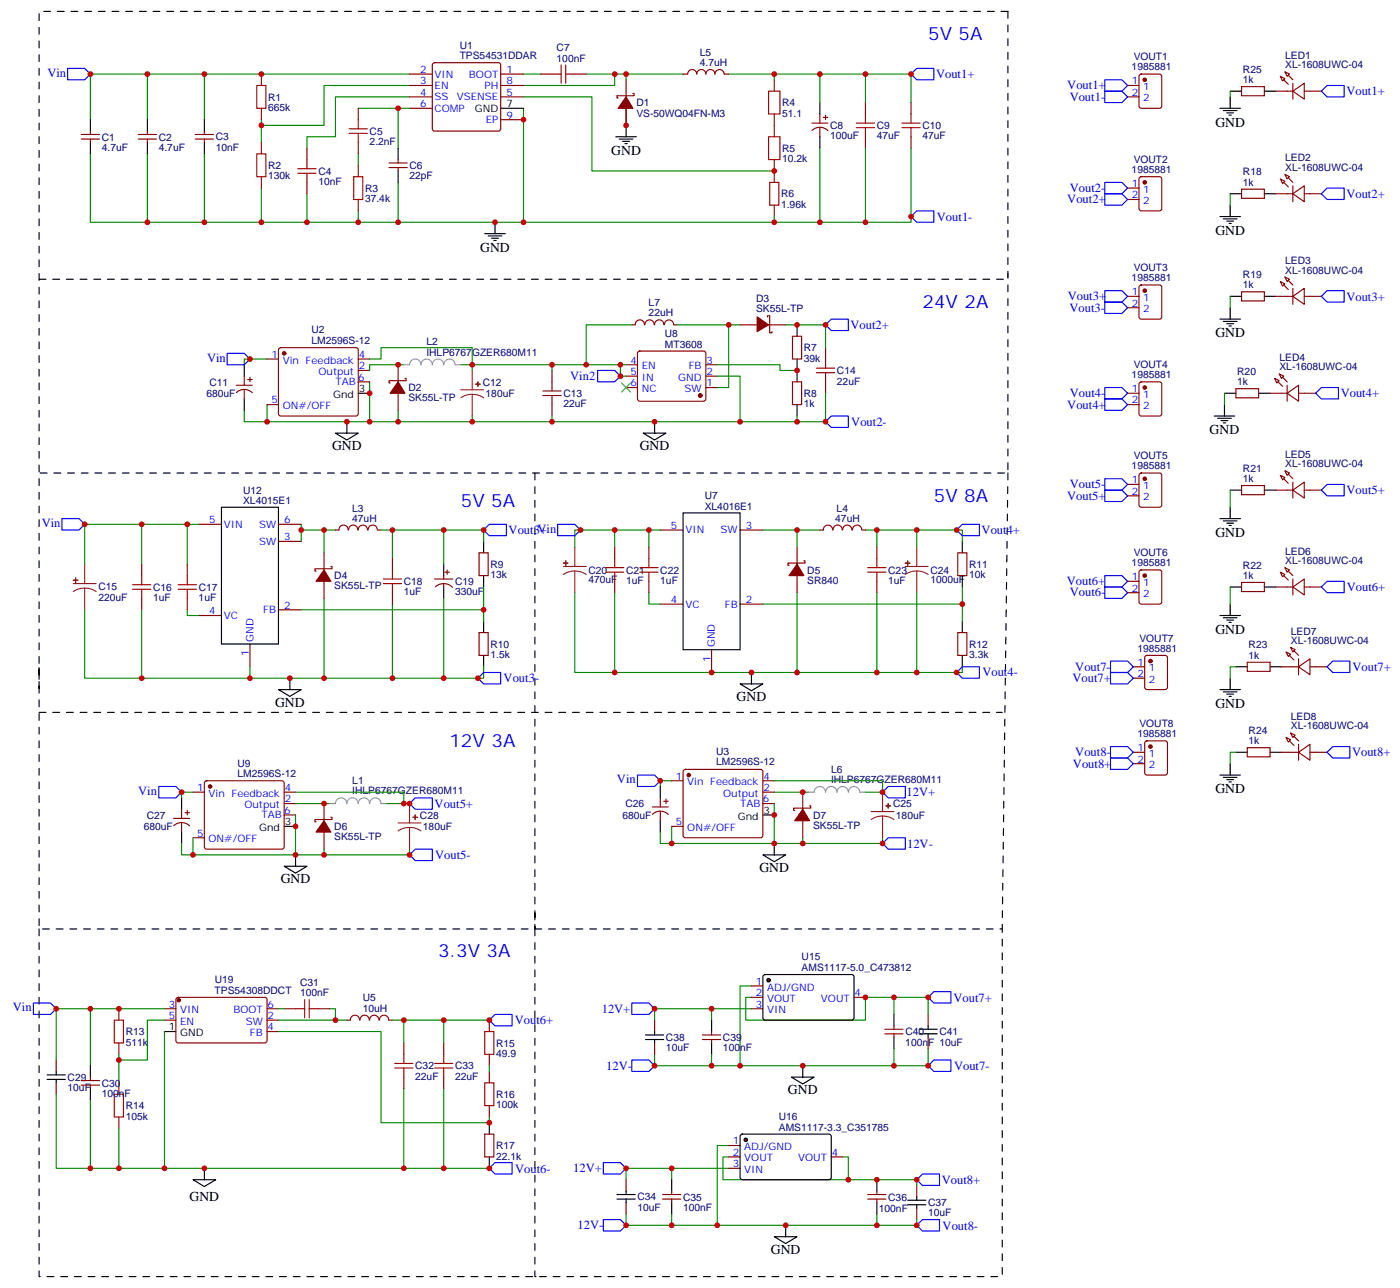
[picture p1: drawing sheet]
<svg xmlns="http://www.w3.org/2000/svg" width="433mm" height="399mm" viewBox="0 0 433 399" stroke-linecap="round" stroke-linejoin="round" font-family="sans-serif">
<g fill="none" stroke="#008700" stroke-width=".35">
<path d="M45.6 22.9h-17.6v14.1M63.3 22.9v14.1M80.9 37v7.1M123.2 33.5v12.4M126.8 22.9h-81.2v14.1M126.8 26.5h-26.5v12.3h-19.4M126.8 30h-23v12.3h-8.8v3.6M162 22.9h5.3M162 33.5v35.3M181.4 22.9h12.4v1.8M190.3 22.9v3.6h-28.3M193.8 22.9h17.6"/>
<path d="M267.9 31.8v-8.9h14.1v8.9M45.6 47.6v21.2M95 60v8.8M110.9 47.6v3.6M123.2 56.4v12.4M253.8 45.9v22.9h-225.8v-21.2M267.9 45.9v22.9h-14.1M282 45.9v22.9h-14.1M110.9 65.3v3.5M82.7 111.1h-7.1v1.8M114.4 118.2v12.3h8.8v-3.5M125 112.9h-10.6v1.8"/>
<path d="M142.6 112.9h3.6v1.8M146.2 112.9h24.7M181.4 112.9h-10.5v1.8M192 112.9v3.5h1.8M195.5 100.5h-14.1v12.4h12.4M209.7 100.5h19.4M222 116.4h7.1v14.1M222 112.9h19.4v1.8h5.3M225.5 100.5v19.4h-3.5M243.2 100.5h12.3v7.1M75.6 127v3.5h38.8M82.7 125.2v5.3"/>
<path d="M146.2 128.8v1.7h-23M146.2 130.5h24.7M255.5 121.7v8.8h-84.6v-1.7M43.9 162.3v12.3M58 162.3v12.3M61.5 162.3h-35.3v12.3M93.2 162.3v5.3M93.2 164h10.6M100.3 164v7.1M117.9 164h3.6v8.9M121.5 164h15.8v10.6M137.3 164h12.4v3.6"/>
<path d="M190.3 164v5.3M200.8 164v5.3M204.4 164h-26.5v5.3M236.1 164h17.7M246.7 164v5.3M267.9 164h3.5v5.3M271.4 164h12.3v5.3M283.7 164h14.2v3.6M26.2 188.7v21.2h51.2v-3.5M43.9 188.7v21.2M58 188.7v1.8h3.5M93.2 188.7h56.5"/>
<path d="M100.3 185.2v24.7h-22.9M121.5 187v22.9h-21.2M137.3 185.2v24.7h-15.8M149.7 181.7v10.6M177.9 183.4v24.7h120v-1.7M190.3 183.4v24.7M200.8 183.4v3.6h3.6M236.1 187h61.8M246.7 183.4v24.7M271.4 183.4v24.7M283.7 183.4v24.7M297.9 181.7v10.6"/>
<path d="M149.7 206.4v3.5h-12.4M59.7 245.2h-3.5v1.7M59.7 259.3v5.3M91.5 248.7h10.6M91.5 252.2v12.4h8.8v-1.8M56.2 261.1v3.5h35.3M126.8 262.8v1.8h-26.5M232.6 312.2h-30v3.5M232.6 308.7h-1.8v7h37.1v-7h19.4v5.3M232.6 305.2h-3.5v24.6M287.3 324.6v5.2h-84.7v-3.5M225.5 354.5h-3.5v24.7"/>
<path d="M225.5 358.1h-1.7v7h38.8v-7h-1.8M207.9 361.6h-14.1v3.5M207.9 375.7v3.5M225.5 361.6h-17.6v3.5M271.4 375.7v3.5"/>
</g>
<g fill="none" stroke="#870000" stroke-width=".35">
<path d="M134 19.6l.5-.2h19.8l.5 .2 .2 .5v19.8l-.3 .5-.4 .2h-19.8l-.5-.3-.2-.4v-19.8zM126.8 22.9h7M126.8 26.5h7M126.8 30h7M126.8 33.5h7M155 22.9h7M155 26.5h7M155 30h7M155 37h7M193.8 24.7v5.3M193.8 33.5v5.3M195.9 28.9h.4v.7h-5.3v.7h.3"/>
<path d="M239.6 38.8v3.5M251.3 38.1h4.9M253.8 35.3v2.8M253.8 39.5v2.8M254.8 36.3h1.4M255.5 35.6v1.4M267.9 31.8v3.5M282 31.8v3.5M239.6 49.4v3.5M251.3 40.4a3.5 3.5 0 0 1 4.9 0M267.9 42.3v3.6M282 42.3v3.6"/>
<path d="M73.1 119.2h5M75.6 116.4v2.8M76.7 117.5h1.4M77.4 116.8v1.4M82.7 111.1h3.5M86.4 107.8l.5-.2h23.3l.5 .2 .2 .5v19.8l-.3 .5-.4 .2h-23.3l-.5-.3-.2-.4v-19.8zM110.9 118.2h3.5M110.9 111.1h3.5M110.9 114.7h3.5M170.9 114.7v6.3M193.8 119.9h3.5M193.8 116.4h3.5"/>
<path d="M193.8 112.9h3.5M197.5 108.9l.5-.2h19.8l.5 .2 .2 .5-.1 14.3-.6 .5-20.1-.1-.4-.6v-14.1zM199.5 100.5a1.41 1.41 0 0 0-1.4-1.5 1.41 1.41 0 0 0-1.5 1.5h-1.1M199.6 100.5a1.41 1.41 0 0 1 1.4-1.5 1.41 1.41 0 0 1 1.4 1.5M202.6 100.5a1.41 1.41 0 0 1 1.4-1.5 1.41 1.41 0 0 1 1.4 1.5M205.7 100.5a1.41 1.41 0 0 1 1.4-1.5 1.41 1.41 0 0 1 1.4 1.5M208.6 100.5h1.1M218.5 119.9h3.5M218.5 116.4h3.5M218.5 112.9h3.5M245.3 104.1h2.8v7h-2.8zM252.7 115.4h5.6"/>
<path d="M252.7 113.9h5.6M255.5 107.6v6.3M255.5 115.4v6.3M73.2 121.5a3.5 3.5 0 0 1 4.9 0M75.6 120.6v2.9M82.7 125.2h3.5M168 122.4h5.7M168 121h5.7M170.9 122.4v6.4M61.5 162.3h7M86.2 167.6h7M86.2 162.3h7"/>
<path d="M134.5 179.2h5.7M137.3 178.2v1M137.7 177.1h1.4M138.4 176.4v1.4M148.3 171.1h2.8v7.1h-2.8zM204.4 164h7M229.1 164h7M296.4 171.1h2.9v7.1h-2.9zM61.5 190.5h7M77.4 199.3v7.1M86.2 188.7h7M134.8 181.6a3.8 3.8 0 0 1 5.2 .2"/>
<path d="M137.3 180.6v1.1M148.3 195.8h2.8v7h-2.8zM204.4 187h7M229.1 187h7M296.4 195.8h2.9v7h-2.9zM220.2 201.1v7M53.7 253.3h5M53.8 255.6a3.5 3.5 0 0 1 4.9 0M56.2 250.5v2.8M56.2 254.7v2.8M57.3 251.5h1.4M58 250.8v1.4"/>
<path d="M59.7 259.3h3.6M59.7 245.2h3.6M63.5 241.9l.5-.2h23.2l.5 .2 .2 .5v19.7l-.2 .5-.5 .2h-23.2l-.5-.2-.2-.5v-19.7zM87.9 252.2h3.6M87.9 245.2h3.6M87.9 248.7h3.6M202.6 315.7v3.6M287.3 314v3.5M202.6 322.8v3.5M287.3 321v3.6M193.8 365.1v3.6M193.8 372.2v3.5"/>
<path d="M283.7 366.9v3.5M283.7 373.9v3.6"/>
</g>
<g fill="#870000" stroke="#870000" stroke-width=".35">
<path d="M193.8 30l2.1 3.5h-4.6z"/>
<circle cx="65" cy="243.4" r=".53"/>
<circle cx="87.9" cy="109.4" r=".53"/>
<circle cx="216.7" cy="122.4" r=".53"/>
</g>
<g fill="none" stroke="#000" stroke-width=".35">
<path d="M155 33.5h7M193.8 38.8v3.5M253.8 31.8v3.5M190.6 42.3h6.4M191.7 43h4.2M192.7 43.7h2.1M193.4 44.4h.7M253.8 42.3v3.6M150 72.3h6.4M151.1 73h4.2M152.2 73.7h2.1M152.9 74.4h.7"/>
<path d="M153.2 68.8v3.5M75.6 112.9v3.5M246.7 100.5v3.6M246.7 111.1v3.6M75.6 123.5v3.5M103.8 134.1h7.1l-3.5 2.1zM107.4 130.5v3.6M110.9 121.7h3.5M199.1 134.1h7l-3.5 2.1zM202.6 130.5v3.6M68.5 157h17.7v42.3h-17.7zM211.4 158.8h17.7v42.3h-17.7z"/>
<path d="M137.3 174.6v3.6M149.7 167.6v3.5M149.7 178.2v3.5M297.9 167.6v3.5M297.9 178.2v3.5M137.3 181.7v3.5M149.7 192.3v3.5M297.9 192.3v3.5M86.2 213.4h7l-3.5 2.1zM89.7 209.9v3.5M149.7 202.8v3.6M229.1 211.7h7l-3.5 2.1z"/>
<path d="M232.6 208.1v3.6M297.9 202.8v3.6M56.2 246.9v3.6M56.2 257.5v3.6M87.9 255.8h3.6M87.9 268.1h7.1l-3.5 2.1zM91.5 264.6v3.5M202.6 319.3v1M236.3 301.8l.5-.2 27.1 .1 .4 .6v13l-.7 .4h-27.1l-.4-.7v-12.7zM284.4 320h5.7M284.4 318.6h5.7M287.3 317.5v1.1"/>
<path d="M287.3 320v1M199.8 321.7h5.6M199.8 320.3h5.6M202.6 321.7v1.1M244.9 333.4h7.1l-3.5 2.1zM248.5 329.8v3.6M191 371.1h5.6M191 369.7h5.6M193.8 368.7v1M193.8 371.1v1.1M243.2 379.2v3.6M280.9 372.9h5.7"/>
<path d="M280.9 371.5h5.7M283.7 370.4v1.1M283.7 372.9v1M239.6 382.8h7.1l-3.5 2.1z"/>
</g>
<path d="M265 39.5h5.7M265 38.1h5.7M267.9 35.3v2.8M267.9 39.5v2.8M279.2 39.5h5.6M279.2 38.1h5.6M282 35.3v2.8M282 39.5v2.8M237.9 42.3h3.5v7.1h-3.5z" fill="none" stroke="#a10000" stroke-width=".35"/>
<path d="M312 3.5v142.9h-299.9M312 3.5h-299.9v204.6v-1.7M12.1 86.4h299.9v-1.7M165.6 146.4v141.1v-5.3M312 146.4l-1.8 141.1h-298.1v-81.1v7M12.1 220.5h298.1" fill="none" stroke="#000" stroke-width=".35" stroke-dasharray="2.1 2.1"/>
<g fill="#8c2424" stroke="#8c2424" stroke-width=".35">
<path d="M128.5 252.2v1.4z"/>
<path d="M127.8 252.9l1.4 .1z"/>
<path d="M147.9 118.2v1.4z"/>
<path d="M147.2 118.9h1.4z"/>
<path d="M22.7 179.6h1.4z"/>
<path d="M23.4 178.9v1.4z"/>
<path d="M174.4 174.3h1.4z"/>
<path d="M175.1 173.6v1.4z"/>
<path d="M280.2 174.3h1.4z"/>
<path d="M280.9 173.6l.1 1.4z"/>
</g>
<g fill="none" stroke="#8c2424" stroke-width=".35">
<path d="M146.2 114.7v5.9M142.6 120.6h7.1M146.2 122.1l1.8 .2 1.7 .8M146.2 122.1l-1.9 .2-1.7 .8M146.2 122.1v6.7M26.2 174.6v6M174.4 175.3h7M177.9 176.7l1.9 .3 1.6 .8M177.9 176.7l-1.8 .3-1.7 .8M177.9 169.3v6M177.9 176.7v6.7M280.2 175.3h7.1"/>
<path d="M283.7 176.7l1.9 .3 1.7 .8M283.7 176.7l-1.8 .3-1.7 .8M283.7 169.3v6M283.7 176.7v6.7M22.7 180.6h7M26.2 182l1.9 .3 1.6 .8M26.2 182l-1.8 .3-1.7 .8M26.2 182v6.7M123.2 254.7h7.1M126.8 256.1l1.8 .3 1.7 .8M126.8 256.1l-1.9 .3-1.7 .8M126.8 248.7v6"/>
<path d="M126.8 256.1v6.7"/>
</g>
<circle cx="237.9" cy="303.4" r=".53" fill="#870000" stroke="#000" stroke-width=".35"/>
<path d="M232.6 305.2h3.5M232.6 308.7h3.5M232.6 312.2h3.5M264.3 308.7h3.6M225.5 358.1h3.6M225.5 354.5h3.6M257.3 358.1h3.5M225.5 361.6h3.6" fill="none" stroke="#870000" stroke-width=".35"/>
<circle cx="230.8" cy="352.8" r=".53" fill="#870000" stroke="#000" stroke-width=".35"/>
<g fill="none" stroke="#000" stroke-width=".35">
<path d="M28 37v3.6M45.6 37v3.6M63.3 37v3.6M377.6 33.5h6.3M378.6 34.2h4.3M379.7 34.9h2.1M380.4 35.6h.7M380.8 28.2h3.5M380.8 30v3.5M391.3 28.2h3.6M28 44.1v3.5M45.6 44.1v3.5"/>
<path d="M63.3 44.1v3.5M123.2 45.9v3.5M123.2 52.9v3.5M380.8 60h3.5M391.3 60h3.6M377.6 67h6.3M378.6 67.7h4.3M379.7 68.4h2.1M380.4 69.1h.7M380.8 63.5v3.5M377.6 98.8h6.3M378.6 99.5h4.3"/>
<path d="M380.8 91.7h3.5M380.8 95.2v3.6M391.3 91.7h3.6M246.7 114.7v3.5M379.7 100.2h2.1M380.4 100.9h.7M246.7 125.2v3.6M375.8 128.8h6.4M376.9 129.5h4.2M377.9 130.2h2.1M378.6 130.9h.7M379 121.7h3.5"/>
<path d="M379 125.2v3.6M389.6 121.7h3.5M380.8 151.7h3.5M380.8 157v3.5M391.3 151.7h3.6M377.6 160.5h6.3M378.6 161.2h4.3M379.7 161.9h2.1M380.4 162.6h.7M377.6 190.5h6.3M378.6 191.2h4.3M379.7 191.9h2.1"/>
<path d="M380.4 192.6h.7M380.8 181.7h3.5M380.8 187v3.5M391.3 181.7h3.6M377.6 213.4h6.3M378.6 214.1h4.3M379.7 214.8h2.1M380.4 215.5h.7M380.8 209.9v3.5M382.5 206.4h3.5M393.1 206.4h3.5M377.6 239.9h6.3"/>
<path d="M380.8 236.4v3.5M382.5 232.8h3.5M393.1 232.8h3.5M204.4 243.4v3.5M204.4 254v3.5M236.1 252.2h3.5M378.6 240.6h4.3M379.7 241.3h2.1M380.4 242h.7M236.1 264.6h7.1l-3.6 2.1zM239.6 261.1v3.5M50.9 319.3h3.5"/>
<path d="M220.2 315.7v3.6M276.7 314v3.5M14.6 334.1h5.6M14.6 332.7h5.6M17.4 331.6v1.1M17.4 334.1v1M28 329.8v3.6M28 336.9v3.5M220.2 322.8v3.5M276.7 321v3.6M151.4 347.5v3.5M151.4 358.1v3.5"/>
<path d="M229.3 351.2l.5-.2 27 .1 .5 .6-.1 13-.6 .4h-27.1l-.4-.7v-12.7zM59.7 365.1h7.1l-3.5 2.1zM63.3 361.6v3.5M207.9 365.1v3.6M207.9 372.2v3.5M271.4 365.1v3.6M271.4 372.2v3.5"/>
</g>
<g fill="none" stroke="#008700" stroke-width=".35">
<path d="M110.9 33.5h15.9M162 30h21.2v22.9h56.4M225.5 22.9h14.1v1.8M239.6 22.9h14.2v8.9M253.8 22.9h14.1M380.8 28.2v1.8M63.3 47.6v21.2M80.9 58.2v10.6M380.8 60v3.5M239.6 67v1.8M380.8 91.7v3.5M114.4 111.1h3.5v-3.5h28.3v5.3"/>
<path d="M246.7 128.8v1.7M379 121.7v3.5M380.8 151.7v5.3M380.8 181.7v5.3M382.5 206.4h-1.7v3.5M382.5 232.8h-1.7v3.6M91.5 245.2h33.5v3.5M119.7 248.7h7.1M204.4 257.5v3.6h35.2M207.9 241.7h-3.5v1.7M207.9 255.8v5.3M239.6 248.7v12.4h8.9v-1.8"/>
<path d="M239.6 245.2h10.6M239.6 241.7h33.6v3.5h-5.3M273.2 259.3v1.8h-24.7M28 312.2v17.6M50.9 312.2h-33.5v15.9M50.9 315.7h-5.3v12.4h-8.8v-1.8M50.9 319.3v42.3h-14.1M86.2 319.3h31.7v28.2h33.5v-1.8M86.2 315.7h21.2M86.2 312.2h1.7M102.1 312.2h1.7v3.5M121.5 315.7h3.5v7.1"/>
<path d="M125 315.7h12.3v7.1M137.3 315.7h14.1M220.2 312.2v3.5M276.7 308.7v5.3M17.4 338.7v22.9h10.6v-21.2M36.8 328.1v7M125 336.9v24.7M137.3 336.9v24.7M151.4 329.8v1.8M220.2 326.3v3.5M276.7 324.6v5.2M36.8 349.2v12.4h-8.8"/>
<path d="M50.9 361.6h100.5M193.8 375.7v3.5h89.9v-1.7M262.6 365.1h21.1v1.8"/>
</g>
<g fill="none" stroke="#870000" stroke-width=".35">
<path d="M80.9 22.9v3.6M80.9 33.5v3.5M110.9 33.5v3.5M167.3 22.9h3.6M177.9 22.9h3.5M211.4 22.9h1.4a1.41 1.41 0 0 1 1.4-1.4 1.41 1.41 0 0 1 1.5 1.4 1.41 1.41 0 0 1 1.4-1.4 1.41 1.41 0 0 1 1.4 1.4 1.41 1.41 0 0 1 1.4-1.4 1.41 1.41 0 0 1 1.4 1.4 1.41 1.41 0 0 1 1.4-1.4 1.41 1.41 0 0 1 1.4 1.4h1.4M239.6 24.7v3.5M239.6 35.3v3.5M349 26.5h3.5M349 30h3.5M352.8 23.1l.4-.2h5.7l.6 .5 .1 9.4-.5 .7h-5.9l-.6-.4-.1-9.5zM384.3 26.8h7v2.8h-7z"/>
<path d="M394.9 28.2h5.3M396.3 23.6l1.4 .7-.7 .7zM397.7 22.2l1.4 .7-.7 .7zM400.2 28.2l3.5-2.4v4.9zM400.2 25.8v4.9M403.7 28.2h5.3M25.2 43h5.6M25.2 41.6h5.6M28 40.6v1M28 43v1.1M42.8 43h5.6M42.8 41.6h5.6"/>
<path d="M45.6 40.6v1M45.6 43v1.1M60.4 43h5.7M60.4 41.6h5.7M63.3 40.6v1M63.3 43v1.1M80.9 44.1v3.5M80.9 54.7v3.5M95 45.9v3.5M95 56.4v3.6M110.9 44.1v3.5M110.9 51.2v3.5"/>
<path d="M120.4 51.9h5.6M120.4 50.4h5.6M123.2 49.4v1M123.2 51.9v1M239.6 52.9v3.5M349 58.2h3.5M352.8 54.9l.4-.2h5.7l.6 .4 .1 9.5-.5 .6-5.9 .1-.6-.5-.1-9.4zM384.3 58.6h7v2.8h-7zM394.9 60h5.3M396.3 55.4l1.4 .7-.7 .7zM397.7 54l1.4 .7-.7 .7zM400.2 60l3.5-2.5v4.9z"/>
<path d="M400.2 57.5v4.9M403.7 60h5.3M110.9 61.7v3.6M239.6 63.5v3.5M349 61.7h3.5M237.5 98.1v-.4h.7v5.3h.7v-.3M349 91.7h3.5M349 95.2h3.5M352.8 88.4l.4-.2h5.7l.6 .4 .1 9.5-.5 .6-5.9 .1-.6-.5-.1-9.4zM384.3 90.3h7v2.8h-7zM394.9 91.7h5.3M396.3 87.1l1.4 .7-.7 .7z"/>
<path d="M397.7 85.7l1.4 .7-.7 .7zM400.2 91.7l3.5-2.4v4.9zM400.2 89.3v4.9M403.7 91.7h5.3M123.2 112.9v5.3M125.3 117.1h.4v.7h-5.3v.7h.4M229.1 100.5h5.3M237.9 100.5h5.3M245.3 118.2h2.8v7h-2.8zM352.8 118.4l.4-.2h5.7l.6 .4 .1 9.5-.5 .6-5.9 .1-.6-.5-.1-9.4zM394.5 117.1l1.4 .7-.7 .7zM395.9 115.7l1.4 .7-.7 .7z"/>
<path d="M398.4 119.2v5M123.2 121.7v5.3M349 121.7h3.5M349 125.2h3.5M382.5 120.3h7.1v2.8h-7.1zM393.1 121.7h5.3M398.4 121.7l3.5-2.5v5zM401.9 121.7h5.3M349 149.9h3.5M349 153.5h3.5M352.8 146.6l.4-.2h5.7l.6 .4 .1 9.5-.5 .6-5.9 .1-.6-.5-.1-9.4zM384.3 150.3h7v2.8h-7z"/>
<path d="M394.9 151.7h5.3M396.3 147.1l1.4 .7-.7 .7zM397.7 145.7l1.4 .7-.7 .7zM400.2 151.7l3.5-2.5v5zM400.2 149.2v5M403.7 151.7h5.3M43.9 174.6v3.6M58 174.6v3.6M100.3 171.1v5.3M100.3 179.9v5.3M102.4 175.3h.4v.7h-5.3v.7h.3M103.8 164h1.1"/>
<path d="M104.9 164a1.41 1.41 0 0 1 1.4-1.5 1.41 1.41 0 0 1 1.4 1.5M107.9 164a1.41 1.41 0 0 1 1.4-1.5 1.41 1.41 0 0 1 1.4 1.5M110.9 164a1.41 1.41 0 0 1 1.4-1.5 1.41 1.41 0 0 1 1.4 1.5M113.9 164a1.41 1.41 0 0 1 1.5-1.5 1.41 1.41 0 0 1 1.4 1.5M116.9 164h1M121.5 172.9v3.5M190.3 169.3v3.6M190.3 179.9v3.5M200.8 169.3v3.6M200.8 179.9v3.5M246.7 169.3v5.3M246.7 178.2v5.2"/>
<path d="M248.8 173.6h.4v.7h-5.3v.7h.3M253.8 164h1M254.9 164a1.41 1.41 0 0 1 1.4-1.5 1.41 1.41 0 0 1 1.4 1.5M257.8 164a1.41 1.41 0 0 1 1.5-1.5 1.41 1.41 0 0 1 1.4 1.5M260.8 164a1.41 1.41 0 0 1 1.4-1.5 1.41 1.41 0 0 1 1.4 1.5M263.9 164a1.41 1.41 0 0 1 1.4-1.5 1.41 1.41 0 0 1 1.4 1.5M266.8 164h1.1M271.4 169.3v3.6M271.4 179.9v3.5M349 179.9h3.5M352.8 176.6l.4-.2h5.7l.6 .4 .1 9.5-.5 .6-5.9 .1-.6-.5-.1-9.4zM396.3 177.1l1.4 .7-.7 .7z"/>
<path d="M397.7 175.7l1.4 .7-.7 .7zM400.2 179.2v4.9M43.9 185.2v3.5M58 185.2v3.5M121.5 183.4v3.6M349 183.4h3.5M384.3 180.3h7v2.8h-7zM394.9 181.7h5.3M400.2 181.7l3.5-2.5v4.9zM403.7 181.7h5.3M350.8 206.4h3.5M350.8 209.9h3.5"/>
<path d="M354.5 203.1l.5-.3h5.6l.7 .5 .1 9.4-.5 .7h-5.9l-.6-.4-.1-9.4zM386 205h7.1v2.8h-7.1zM396.6 206.4h5.3M398 201.8l1.5 .7-.8 .7zM399.5 200.4l1.4 .7-.7 .7zM401.9 206.4l3.5-2.5v4.9zM401.9 203.9v4.9M405.4 206.4h5.3M211.7 238.3l.4-.2h23.3l.5 .2 .2 .5v19.8l-.2 .5-.5 .2h-23.3l-.5-.2-.2-.5v-19.8zM350.8 232.8h3.5M350.8 236.4h3.5M354.5 229.5l.5-.2h5.6l.7 .4 .1 9.5-.5 .6-5.9 .1-.6-.5-.1-9.4z"/>
<path d="M386 231.4h7.1v2.8h-7.1zM396.6 232.8h5.3M398 228.2l1.5 .8-.8 .7zM399.5 226.8l1.4 .7-.7 .7zM401.9 232.8l3.5-2.4v4.9zM401.9 230.4v4.9M405.4 232.8h5.3M100.3 248.7v5.3M100.3 257.5v5.3M102.4 252.9h.4v.7h-5.3v.8h.3M201.9 249.8h4.9M201.9 252a3.5 3.5 0 0 1 4.9 .1"/>
<path d="M204.4 246.9v2.9M204.4 251.2v2.8M205.4 248h1.4M206.1 247.3v1.4M207.9 255.8h3.5M207.9 241.7h3.5M236.1 248.7h3.5M236.1 241.7h3.5M236.1 245.2h3.5M248.5 245.2v5.3M248.5 254v5.3M250.6 249.4h.3v.7h-5.3v.7h.4"/>
<path d="M36.8 312.2v3.5M50.9 312.2h3.5M50.9 315.7h3.5M54.7 308.9l.4-.2h27.1l.5 .7-.1 13-.6 .4-27.1-.1-.5-.6v-12.7zM82.7 312.2h3.5M82.7 315.7h3.5M82.7 319.3h3.5M87.9 312.2h3.6M98.5 312.2h3.6M107.4 315.7h1M108.4 315.7a1.41 1.41 0 0 1 1.5-1.5 1.41 1.41 0 0 1 1.4 1.5M111.4 315.7a1.41 1.41 0 0 1 1.4-1.5 1.41 1.41 0 0 1 1.5 1.5"/>
<path d="M114.4 315.7a1.41 1.41 0 0 1 1.4-1.5 1.41 1.41 0 0 1 1.4 1.5M117.5 315.7a1.41 1.41 0 0 1 1.4-1.5 1.41 1.41 0 0 1 1.4 1.5M120.4 315.7h1.1M151.4 315.7v3.6M220.2 319.3v1M273.9 320h5.6M273.9 318.6h5.6M276.7 317.5v1.1M276.7 320v1M17.4 328.1v3.5M17.4 335.1v3.6M25.2 335.8h5.6"/>
<path d="M25.2 334.4h5.6M28 333.4v1M28 335.8v1.1M36.8 322.8v3.5M36.8 335.1v3.6M125 322.8v3.5M125 333.4v3.5M137.3 322.8v3.5M137.3 333.4v3.5M151.4 326.3v3.5M151.4 331.6v3.5M217.4 321.7h5.7"/>
<path d="M217.4 320.3h5.7M220.2 321.7v1.1M36.8 345.7v3.5M150 351h2.9v7.1h-2.9zM151.4 342.2v3.5M205.1 371.1h5.6M205.1 369.7h5.6M207.9 368.7v1M207.9 371.1v1.1M268.6 371.1h5.6M268.6 369.7h5.6M271.4 368.7v1"/>
<path d="M271.4 371.1v1.1"/>
</g>
<g fill="#870000" stroke="#870000" stroke-width=".35">
<path d="M246.7 174.6l2.1 3.6h-4.6z"/>
<path d="M100.3 176.4l2.1 3.5h-4.6z"/>
<path d="M123.2 118.2l2.1 3.5h-4.5z"/>
<path d="M100.3 254l2.1 3.5h-4.6z"/>
<path d="M248.5 250.5l2.1 3.5h-4.6z"/>
<path d="M234.4 98.1l3.5 2.4-3.5 2.2z"/>
<path d="M398.7 23.3l1.5 1.4z"/>
<path d="M397.3 24.7l1.4 1.4z"/>
<path d="M398.7 55l1.5 1.4z"/>
<path d="M397.3 56.4l1.4 1.5z"/>
<path d="M398.7 86.8l1.5 1.4z"/>
<path d="M397.3 88.2l1.4 1.4z"/>
<path d="M397 116.8l1.4 1.4z"/>
<path d="M395.6 118.2l1.4 1.4z"/>
<path d="M398.7 146.8l1.5 1.4z"/>
<path d="M397.3 148.2l1.4 1.4z"/>
<path d="M398.7 176.7l1.5 1.5z"/>
<path d="M397.3 178.2l1.4 1.4z"/>
<path d="M400.5 201.4l1.4 1.4z"/>
<path d="M399.1 202.8l1.4 1.5z"/>
<path d="M400.5 227.9l1.4 1.4z"/>
<path d="M399.1 229.3l1.4 1.4z"/>
<circle cx="55.3" cy="309.6" r=".53"/>
<circle cx="213.2" cy="239.9" r=".53"/>
<circle cx="354.3" cy="24.7" r=".53"/>
<circle cx="354.3" cy="56.4" r=".53"/>
<circle cx="354.3" cy="90" r=".53"/>
<circle cx="354.3" cy="119.9" r=".53"/>
<circle cx="354.3" cy="148.2" r=".53"/>
<circle cx="354.3" cy="178.2" r=".53"/>
<circle cx="356.1" cy="204.6" r=".53"/>
<circle cx="356.1" cy="231.1" r=".53"/>
</g>
<g fill="none" stroke="#a10000" stroke-width=".35">
<path d="M79.5 26.5h2.8v7h-2.8zM108.1 39.9h5.6M110.9 37v2.9M170.9 22.9h2.8M173.7 20.1v5.7M175.1 22.9h2.8M175.1 20.1v5.7M237.9 28.2h3.5v7.1h-3.5zM79.5 47.6h2.8v7.1h-2.8zM92.2 52.2h5.6M92.2 53.6h5.6M95 49.4v2.8"/>
<path d="M95 53.6v2.8M108.1 41.3h5.6M109.5 54.7h2.8v7h-2.8zM110.9 41.3v2.8M238.2 56.4h2.9v7.1h-2.9zM43.9 178.2v2.8M58 178.2v2.8M118.6 179.2h5.7M121.5 176.4v2.8M187.4 177.1h5.7M187.4 175.7h5.7M190.3 172.9v2.8"/>
<path d="M190.3 177.1v2.8M198 177.1h5.7M198 175.7h5.7M200.8 172.9v2.8M200.8 177.1v2.8M268.6 177.1h5.6M268.6 175.7h5.6M271.4 172.9v2.8M271.4 177.1v2.8M41 182.4h5.7M41 181h5.7M43.9 182.4v2.8"/>
<path d="M55.1 182.4h5.7M55.1 181h5.7M58 182.4v2.8M118.6 180.6h5.7M121.5 180.6v2.8M35.4 315.7h2.8v7.1h-2.8zM91.5 312.2h2.8M94.3 309.4v5.6M95.7 312.2h2.8M95.7 309.4v5.6M150 319.3h2.9v7h-2.9zM35.4 338.7h2.8v7h-2.8z"/>
<path d="M122.2 330.6h5.6M122.2 329.1h5.6M125 326.3v2.8M125 330.6v2.8M134.5 330.6h5.7M134.5 329.1h5.7M137.3 326.3v2.8M137.3 330.6v2.8M150 335.1h2.9v7.1h-2.9z"/>
</g>
<path d="M192.4 118.5l2.8 2.9M195.2 118.5l-2.8 2.9" fill="none" stroke="#3c3" stroke-width=".35"/>
<g fill="none" stroke="#00f" stroke-width=".35">
<path d="M20.9 21.2h5.3l1.8 1.7-1.8 1.8h-5.3zM282 22.9l1.7-1.7h5.3v3.5h-5.3zM341.9 24.7h5.3l1.8 1.8-1.8 1.7h-5.3zM341.9 28.2h5.3l1.8 1.8-1.8 1.8h-5.3zM409 28.2l1.7-1.7h5.3v3.5h-5.3zM341.9 60h5.3l1.8 1.7-1.8 1.8h-5.3zM341.9 56.4h5.3l1.8 1.8-1.8 1.8h-5.3zM409 60l1.7-1.8h5.3v3.5h-5.3zM282 67l1.7-1.7h5.3v3.5h-5.3zM257.3 98.8h5.3v3.5h-5.3l-1.8-1.8zM341.9 90h5.3l1.8 1.7-1.8 1.8h-5.3zM341.9 93.5h5.3l1.8 1.7-1.8 1.8h-5.3z"/>
<path d="M409 91.7l1.7-1.7h5.3v3.5h-5.3zM70.3 109.4h5.3l1.8 1.7-1.8 1.8h-5.3zM185 114.7h5.3l1.7 1.7-1.7 1.8h-5.3zM341.9 119.9h5.3l1.8 1.8-1.8 1.8h-5.3zM257.3 128.8h5.3v3.5h-5.3l-1.8-1.8zM341.9 123.5h5.3l1.8 1.7-1.8 1.8h-5.3zM407.2 121.7l1.8-1.8h5.3v3.6h-5.3zM341.9 151.7h5.3l1.8 1.8-1.8 1.7h-5.3zM341.9 148.2h5.3l1.8 1.7-1.8 1.8h-5.3zM409 151.7l1.7-1.8h5.3v3.6h-5.3zM19.2 160.5h5.2l1.8 1.8-1.8 1.7h-5.2zM149.7 164l1.7-1.7h5.3v3.5h-5.3z"/>
<path d="M172.6 162.3h5.3l1.8 1.7-1.8 1.8h-5.3zM296.1 164l1.8-1.7h5.2v3.5h-5.2zM341.9 178.2h5.3l1.8 1.7-1.8 1.8h-5.3zM341.9 181.7h5.3l1.8 1.7-1.8 1.8h-5.3zM409 181.7l1.7-1.8h5.3v3.5h-5.3zM147.9 209.9l1.8-1.8h5.3v3.6h-5.3zM296.1 208.1l1.8-1.7h5.2v3.5h-5.2zM343.7 208.1h5.3l1.8 1.8-1.8 1.8h-5.3zM343.7 204.6h5.3l1.8 1.8-1.8 1.7h-5.3zM412.5 204.6h5.3v3.5h-5.3l-1.8-1.7zM197.3 239.9h5.3l1.8 1.8-1.8 1.7h-5.3zM343.7 234.6h5.3l1.8 1.8-1.8 1.7h-5.3z"/>
<path d="M343.7 231.1h5.3l1.8 1.7-1.8 1.8h-5.3zM412.5 231.1h5.3v3.5h-5.3l-1.8-1.8zM49.1 243.4h5.3l1.8 1.8-1.8 1.7h-5.3zM126.8 248.7l1.7-1.8h5.3v3.6h-5.3zM273.2 245.2l1.7-1.8h5.3v3.5h-5.3zM126.8 264.6l1.7-1.8h5.3v3.5h-5.3zM273.2 261.1l1.7-1.8h5.3v3.5h-5.3zM10.3 310.4h5.3l1.8 1.8-1.8 1.8h-5.3zM153.2 314h5.3v3.5h-5.3l-1.8-1.8zM195.5 310.4h5.3l1.8 1.8-1.8 1.8h-5.3zM287.3 308.7l1.7-1.8h5.3v3.5h-5.3zM195.5 328.1h5.3l1.8 1.7-1.8 1.8h-5.3z"/>
<path d="M287.3 329.8l1.7-1.7h5.3v3.5h-5.3zM186.7 359.8h5.3l1.8 1.8-1.8 1.8h-5.3zM151.4 361.6l1.8-1.8h5.3v3.6h-5.3zM186.7 377.5h5.3l1.8 1.7-1.8 1.8h-5.3zM283.7 365.1l1.8-1.7h5.3v3.5h-5.3zM283.7 379.2l1.8-1.7h5.3v3.5h-5.3z"/>
</g>
<path d="M12.1 287.5v107.6h298.1v-107.6M165.6 287.5v107.6h1.7" fill="none" stroke="#000" stroke-width=".35" stroke-dasharray="2.1 2.1"/>
<g fill="#8c2424" stroke="#8c2424" stroke-width=".35">
<path d="M274.9 248.7v1.4z"/>
<path d="M274.2 249.4h1.4z"/>
</g>
<path d="M269.6 251.2h7.1M273.2 252.6l1.8 .2 1.7 .8M273.2 252.6l-1.9 .2-1.7 .8M273.2 245.2v6M273.2 252.6v6.7" fill="none" stroke="#8c2424" stroke-width=".35"/>
<path d="M125 112.9h1.8a1.76 1.76 0 0 1 1.7-1.8 1.76 1.76 0 0 1 1.8 1.8 1.76 1.76 0 0 1 1.7-1.8 1.76 1.76 0 0 1 1.8 1.8 1.76 1.76 0 0 1 1.8-1.8 1.76 1.76 0 0 1 1.7 1.8 1.76 1.76 0 0 1 1.8-1.8 1.76 1.76 0 0 1 1.8 1.8h1.7M102.1 248.7h1.7a1.76 1.76 0 0 1 1.8-1.8 1.76 1.76 0 0 1 1.8 1.8 1.76 1.76 0 0 1 1.7-1.8 1.76 1.76 0 0 1 1.8 1.8 1.76 1.76 0 0 1 1.7-1.8 1.76 1.76 0 0 1 1.8 1.8 1.76 1.76 0 0 1 1.8-1.8 1.76 1.76 0 0 1 1.7 1.8h1.8M250.2 245.2h1.8a1.76 1.76 0 0 1 1.8-1.8 1.76 1.76 0 0 1 1.7 1.8 1.76 1.76 0 0 1 1.8-1.8 1.76 1.76 0 0 1 1.7 1.8 1.76 1.76 0 0 1 1.8-1.8 1.76 1.76 0 0 1 1.8 1.8 1.76 1.76 0 0 1 1.7-1.8 1.76 1.76 0 0 1 1.8 1.8h1.8" fill="none" stroke="#999" stroke-width=".35"/>
<g fill="#c00">
<circle cx="80.9" cy="38.8" r=".88"/>
<circle cx="45.6" cy="22.9" r=".88"/>
<circle cx="190.3" cy="22.9" r=".88"/>
<circle cx="193.8" cy="38.8" r=".88"/>
<circle cx="193.8" cy="22.9" r=".88"/>
<circle cx="45.6" cy="68.8" r=".88"/>
<circle cx="95" cy="68.8" r=".88"/>
<circle cx="110.9" cy="68.8" r=".88"/>
<circle cx="123.2" cy="68.8" r=".88"/>
<circle cx="162" cy="68.8" r=".88"/>
<circle cx="253.8" cy="68.8" r=".88"/>
<circle cx="267.9" cy="68.8" r=".88"/>
<circle cx="153.2" cy="68.8" r=".88"/>
<circle cx="63.3" cy="22.9" r=".88"/>
<circle cx="162" cy="37" r=".88"/>
<circle cx="100.3" cy="264.6" r=".88"/>
<circle cx="91.5" cy="264.6" r=".88"/>
<circle cx="59.7" cy="264.6" r=".88"/>
<circle cx="91.5" cy="255.8" r=".88"/>
<circle cx="114.4" cy="121.7" r=".88"/>
<circle cx="107.4" cy="130.5" r=".88"/>
<circle cx="82.7" cy="130.5" r=".88"/>
<circle cx="114.4" cy="130.5" r=".88"/>
<circle cx="229.1" cy="130.5" r=".88"/>
<circle cx="202.6" cy="130.5" r=".88"/>
<circle cx="181.4" cy="112.9" r=".88"/>
<circle cx="246.7" cy="100.5" r=".88"/>
<circle cx="246.7" cy="114.7" r=".88"/>
<circle cx="225.5" cy="100.5" r=".88"/>
<circle cx="192" cy="112.9" r=".88"/>
<circle cx="146.2" cy="130.5" r=".88"/>
<circle cx="170.9" cy="130.5" r=".88"/>
<circle cx="170.9" cy="112.9" r=".88"/>
<circle cx="43.9" cy="162.3" r=".88"/>
<circle cx="58" cy="162.3" r=".88"/>
<circle cx="100.3" cy="164" r=".88"/>
<circle cx="77.4" cy="209.9" r=".88"/>
<circle cx="100.3" cy="209.9" r=".88"/>
<circle cx="121.5" cy="209.9" r=".88"/>
<circle cx="43.9" cy="209.9" r=".88"/>
<circle cx="121.5" cy="164" r=".88"/>
<circle cx="137.3" cy="164" r=".88"/>
<circle cx="137.3" cy="209.9" r=".88"/>
<circle cx="149.7" cy="188.7" r=".88"/>
<circle cx="93.2" cy="164" r=".88"/>
<circle cx="200.8" cy="164" r=".88"/>
<circle cx="246.7" cy="164" r=".88"/>
<circle cx="271.4" cy="164" r=".88"/>
<circle cx="220.2" cy="208.1" r=".88"/>
<circle cx="271.4" cy="208.1" r=".88"/>
<circle cx="283.7" cy="208.1" r=".88"/>
<circle cx="246.7" cy="208.1" r=".88"/>
<circle cx="232.6" cy="208.1" r=".88"/>
<circle cx="283.7" cy="164" r=".88"/>
<circle cx="297.9" cy="187" r=".88"/>
<circle cx="190.3" cy="208.1" r=".88"/>
<circle cx="190.3" cy="164" r=".88"/>
<circle cx="89.7" cy="209.9" r=".88"/>
<circle cx="248.5" cy="329.8" r=".88"/>
<circle cx="229.1" cy="329.8" r=".88"/>
<circle cx="267.9" cy="308.7" r=".88"/>
<circle cx="207.9" cy="361.6" r=".88"/>
<circle cx="262.6" cy="365.1" r=".88"/>
<circle cx="271.4" cy="379.2" r=".88"/>
<circle cx="207.9" cy="379.2" r=".88"/>
<circle cx="222" cy="379.2" r=".88"/>
<circle cx="243.2" cy="379.2" r=".88"/>
<circle cx="36.8" cy="312.2" r=".88"/>
<circle cx="36.8" cy="328.1" r=".88"/>
<circle cx="103.8" cy="315.7" r=".88"/>
<circle cx="125" cy="315.7" r=".88"/>
<circle cx="151.4" cy="347.5" r=".88"/>
<circle cx="28" cy="312.2" r=".88"/>
<circle cx="77.4" cy="111.1" r=".88"/>
<circle cx="255.5" cy="100.5" r=".88"/>
<circle cx="179.7" cy="164" r=".88"/>
<circle cx="296.1" cy="164" r=".88"/>
<circle cx="56.2" cy="245.2" r=".88"/>
<circle cx="283.7" cy="365.1" r=".88"/>
<circle cx="137.3" cy="315.7" r=".88"/>
<circle cx="28" cy="361.6" r=".88"/>
<circle cx="36.8" cy="361.6" r=".88"/>
<circle cx="50.9" cy="361.6" r=".88"/>
<circle cx="125" cy="361.6" r=".88"/>
<circle cx="137.3" cy="361.6" r=".88"/>
<circle cx="63.3" cy="361.6" r=".88"/>
<circle cx="17.4" cy="312.2" r=".88"/>
<circle cx="151.4" cy="315.7" r=".88"/>
<circle cx="255.5" cy="130.5" r=".88"/>
<circle cx="147.9" cy="209.9" r=".88"/>
<circle cx="296.1" cy="208.1" r=".88"/>
<circle cx="151.4" cy="361.6" r=".88"/>
<circle cx="283.7" cy="379.2" r=".88"/>
<circle cx="192" cy="116.4" r=".88"/>
<circle cx="271.4" cy="365.1" r=".88"/>
<circle cx="204.4" cy="241.7" r=".88"/>
<circle cx="239.6" cy="252.2" r=".88"/>
<circle cx="207.9" cy="261.1" r=".88"/>
<circle cx="239.6" cy="261.1" r=".88"/>
<circle cx="248.5" cy="261.1" r=".88"/>
<circle cx="193.8" cy="361.6" r=".88"/>
<circle cx="193.8" cy="379.2" r=".88"/>
<circle cx="273.2" cy="261.1" r=".88"/>
<circle cx="273.2" cy="245.2" r=".88"/>
<circle cx="126.8" cy="248.7" r=".88"/>
<circle cx="125" cy="248.7" r=".88"/>
<circle cx="146.2" cy="112.9" r=".88"/>
<circle cx="80.9" cy="68.8" r=".88"/>
<circle cx="63.3" cy="68.8" r=".88"/>
<circle cx="28" cy="22.9" r=".88"/>
<circle cx="282" cy="22.9" r=".88"/>
<circle cx="282" cy="67" r=".88"/>
<circle cx="80.9" cy="22.9" r=".88"/>
<circle cx="123.2" cy="33.5" r=".88"/>
<circle cx="239.6" cy="68.8" r=".88"/>
<circle cx="239.6" cy="22.9" r=".88"/>
<circle cx="267.9" cy="22.9" r=".88"/>
<circle cx="253.8" cy="22.9" r=".88"/>
<circle cx="239.6" cy="52.9" r=".88"/>
<circle cx="246.7" cy="130.5" r=".88"/>
<circle cx="202.6" cy="312.2" r=".88"/>
<circle cx="202.6" cy="329.8" r=".88"/>
<circle cx="220.2" cy="312.2" r=".88"/>
<circle cx="220.2" cy="329.8" r=".88"/>
<circle cx="287.3" cy="308.7" r=".88"/>
<circle cx="287.3" cy="329.8" r=".88"/>
<circle cx="276.7" cy="308.7" r=".88"/>
<circle cx="276.7" cy="329.8" r=".88"/>
<circle cx="126.8" cy="264.6" r=".88"/>
<circle cx="26.2" cy="162.3" r=".88"/>
<circle cx="149.7" cy="164" r=".88"/>
<circle cx="123.2" cy="130.5" r=".88"/>
<circle cx="123.2" cy="112.9" r=".88"/>
<circle cx="100.3" cy="248.7" r=".88"/>
<circle cx="248.5" cy="245.2" r=".88"/>
</g>
<g font-size="5.6" fill="#00f">
<text x="287.3" y="12.3">5V 5A</text>
<text x="285.5" y="95.2">24V 2A</text>
<text x="289" y="155.2">5V 8A</text>
<text x="142.6" y="157">5V 5A</text>
<text x="139.1" y="231.1">12V 3A</text>
<text x="135.6" y="296.3">3.3V 3A</text>
</g>
<g font-size="4.2">
<text x="376.2" y="39.2">GND</text>
<text x="189.2" y="48">GND</text>
<text x="148.6" y="78">GND</text>
<text x="376.2" y="72.7">GND</text>
<text x="376.2" y="104.4">GND</text>
<text x="374.4" y="134.4">GND</text>
<text x="102.8" y="139.3">GND</text>
<text x="198" y="139.3">GND</text>
<text x="376.2" y="166.2">GND</text>
<text x="376.2" y="196.1">GND</text>
<text x="85.1" y="218.7">GND</text>
<text x="228" y="217">GND</text>
<text x="376.2" y="219.1">GND</text>
<text x="376.2" y="245.5">GND</text>
<text x="235.1" y="269.9">GND</text>
<text x="86.9" y="273.4">GND</text>
<text x="243.9" y="338.7">GND</text>
<text x="58.7" y="371.8">GND</text>
<text x="238.6" y="388.1">GND</text>
</g>
<g font-size="3.9" fill="#00f">
<text x="14.7" y="23.9">Vin</text>
<text x="289.7" y="24.2">Vout1+</text>
<text x="330.3" y="27.7">Vout1+</text>
<text x="416.7" y="29.5">Vout1+</text>
<text x="331.1" y="31.3">Vout1-</text>
<text x="331.1" y="59.5">Vout2-</text>
<text x="330.3" y="63">Vout2+</text>
<text x="416.7" y="61.3">Vout2+</text>
<text x="290" y="68.3">Vout1-</text>
<text x="330.5" y="92.8">Vout3+</text>
<text x="416.7" y="93">Vout3+</text>
<text x="263.3" y="101.8">Vout2+</text>
<text x="331" y="96.5">Vout3-</text>
<text x="64.1" y="112.1">Vin</text>
<text x="176.5" y="117.7">Vin2</text>
<text x="331.1" y="123">Vout4-</text>
<text x="415" y="123">Vout4+</text>
<text x="263.5" y="131.7">Vout2-</text>
<text x="330.3" y="126.5">Vout4+</text>
<text x="330.3" y="154.7">Vout5+</text>
<text x="331.1" y="151.2">Vout5-</text>
<text x="416.7" y="153">Vout5+</text>
<text x="12.9" y="163.2">Vin</text>
<text x="157.4" y="165.3">Vout3+</text>
<text x="166.4" y="165">Vin</text>
<text x="303.8" y="165.3">Vout4+</text>
<text x="330.2" y="181.1">Vout6+</text>
<text x="331.1" y="184.5">Vout6-</text>
<text x="416.8" y="183">Vout6+</text>
<text x="304.1" y="209.3">Vout4-</text>
<text x="332.8" y="207.6">Vout7-</text>
<text x="418.6" y="207.7">Vout7+</text>
<text x="155.9" y="211.1">Vout3-</text>
<text x="332" y="211.1">Vout7+</text>
<text x="332.1" y="237.6">Vout8+</text>
<text x="332.8" y="234.1">Vout8-</text>
<text x="418.5" y="234.1">Vout8+</text>
<text x="191" y="242.5">Vin</text>
<text x="42.8" y="246">Vin</text>
<text x="134.5" y="250">Vout5+</text>
<text x="280.6" y="246.5">12V+</text>
<text x="280.8" y="262.4">12V-</text>
<text x="134.7" y="265.9">Vout5-</text>
<text x="295.1" y="310">Vout7+</text>
<text x="4" y="313">Vin</text>
<text x="159.3" y="317.1">Vout6+</text>
<text x="186.2" y="313.4">12V+</text>
<text x="187.6" y="331.1">12V-</text>
<text x="295.3" y="331.2">Vout7-</text>
<text x="159.5" y="362.9">Vout6-</text>
<text x="177.4" y="362.8">12V+</text>
<text x="291.5" y="366.4">Vout8+</text>
<text x="178.8" y="380.5">12V-</text>
<text x="291.8" y="380.5">Vout8-</text>
</g>
<g font-size="3.2" fill="#000080">
<text x="142.3" y="15.2">U1</text>
<text x="172.3" y="15.9">C7</text>
<text x="216.6" y="17.3">L5</text>
<text x="142.3" y="18.3">TPS54531DDAR</text>
<text x="172.3" y="19.1">100nF</text>
<text x="216.6" y="20.5">4.7uH</text>
<text x="350.3" y="21.8">1985881</text>
<text x="350.9" y="18.7">VOUT1</text>
<text x="384.7" y="22.5">R25</text>
<text x="397.8" y="21.2">XL-1608UWC-04</text>
<text x="397.8" y="18.2">LED1</text>
<text x="384.7" y="25.8">1k</text>
<text x="83" y="34.3">665k</text>
<text x="83" y="31.1">R1</text>
<text x="197" y="32.9">D1</text>
<text x="242.1" y="32.9">R4</text>
<text x="114.4" y="41.7">C5</text>
<text x="197" y="36.1">VS-50WQ04FN-M3</text>
<text x="242.1" y="36.1">51.1</text>
<text x="256.9" y="39.9">C8</text>
<text x="271.4" y="40">C9</text>
<text x="285.5" y="40">C10</text>
<text x="31.5" y="46.6">4.7uF</text>
<text x="31.5" y="43.5">C1</text>
<text x="49.1" y="46.6">4.7uF</text>
<text x="49.1" y="43.5">C2</text>
<text x="66.8" y="46.7">10nF</text>
<text x="66.8" y="43.5">C3</text>
<text x="114.4" y="44.9">2.2nF</text>
<text x="242.1" y="46.9">R5</text>
<text x="256.9" y="43.1">100uF</text>
<text x="271.4" y="43.1">47uF</text>
<text x="285.5" y="43.1">47uF</text>
<text x="83" y="52.3">R2</text>
<text x="126.8" y="52.3">C6</text>
<text x="242.1" y="50.1">10.2k</text>
<text x="350.3" y="53.5">1985881</text>
<text x="350.9" y="50.4">VOUT2</text>
<text x="397.8" y="52.9">XL-1608UWC-04</text>
<text x="397.8" y="50">LED2</text>
<text x="83" y="55.5">130k</text>
<text x="98.5" y="57.2">10nF</text>
<text x="98.5" y="54.1">C4</text>
<text x="113" y="59.4">R3</text>
<text x="126.8" y="55.5">22pF</text>
<text x="384.7" y="57.5">1k</text>
<text x="384.7" y="54.3">R18</text>
<text x="113" y="62.5">37.4k</text>
<text x="241.8" y="64.3">1.96k</text>
<text x="241.8" y="61.1">R6</text>
<text x="350.9" y="83.9">VOUT3</text>
<text x="397.8" y="81.7">LED3</text>
<text x="350.3" y="87">1985881</text>
<text x="384.7" y="89.3">1k</text>
<text x="384.7" y="86">R19</text>
<text x="397.8" y="84.7">XL-1608UWC-04</text>
<text x="200.8" y="94.7">L7</text>
<text x="234" y="93.5">D3</text>
<text x="200.8" y="97.9">22uH</text>
<text x="234" y="96.7">SK55L-TP</text>
<text x="96.4" y="106.4">LM2596S-12</text>
<text x="96.4" y="103.2">U2</text>
<text x="132" y="106.8">L2</text>
<text x="205.8" y="107.6">MT3608</text>
<text x="205.8" y="104.4">U8</text>
<text x="132" y="110.1">IHLP6767GZER680M11</text>
<text x="248.8" y="108.7">R7</text>
<text x="248.8" y="111.9">39k</text>
<text x="350.9" y="113.9">VOUT4</text>
<text x="396" y="111.7">LED4</text>
<text x="64.8" y="119.4">C11</text>
<text x="149.4" y="119.3">C12</text>
<text x="259" y="119">22uF</text>
<text x="259" y="115.8">C14</text>
<text x="350.3" y="117">1985881</text>
<text x="382.9" y="119.2">1k</text>
<text x="382.9" y="116">R20</text>
<text x="396" y="114.7">XL-1608UWC-04</text>
<text x="63.9" y="122.9">680uF</text>
<text x="126.4" y="124.2">SK55L-TP</text>
<text x="126.4" y="121.1">D2</text>
<text x="150.3" y="122.9">180uF</text>
<text x="174.4" y="122.8">C13</text>
<text x="248.8" y="122.9">R8</text>
<text x="174.4" y="126.1">22uF</text>
<text x="248.8" y="126">1k</text>
<text x="350.9" y="142.1">VOUT5</text>
<text x="397.8" y="141.7">LED5</text>
<text x="350.3" y="145.2">1985881</text>
<text x="384.7" y="149.2">1k</text>
<text x="384.7" y="146">R21</text>
<text x="397.8" y="144.6">XL-1608UWC-04</text>
<text x="75.3" y="155.9">XL4015E1</text>
<text x="75.3" y="152.8">U12</text>
<text x="218.1" y="154.5">U7</text>
<text x="109" y="161.5">47uH</text>
<text x="109" y="158.5">L3</text>
<text x="218.1" y="157.7">XL4016E1</text>
<text x="258.5" y="161.7">47uH</text>
<text x="259" y="158.5">L4</text>
<text x="350.9" y="172.1">VOUT6</text>
<text x="397.8" y="171.7">LED6</text>
<text x="103.5" y="179.3">D4</text>
<text x="151.8" y="178.9">13k</text>
<text x="151.8" y="175.7">R9</text>
<text x="182.1" y="177.6">C20</text>
<text x="193.8" y="177.6">C21</text>
<text x="204.4" y="177.6">C22</text>
<text x="249.9" y="177.5">D5</text>
<text x="274.9" y="177.6">C23</text>
<text x="288" y="177.6">C24</text>
<text x="300" y="178.9">10k</text>
<text x="300" y="175.8">R11</text>
<text x="350.3" y="175.2">1985881</text>
<text x="384.7" y="179.2">1k</text>
<text x="384.7" y="176">R22</text>
<text x="397.8" y="174.6">XL-1608UWC-04</text>
<text x="30.4" y="185.9">220uF</text>
<text x="30.4" y="182.7">C15</text>
<text x="47.4" y="186">1uF</text>
<text x="47.4" y="182.9">C16</text>
<text x="61.5" y="186">1uF</text>
<text x="61.5" y="182.9">C17</text>
<text x="103.5" y="182.4">SK55L-TP</text>
<text x="125" y="184.2">1uF</text>
<text x="125" y="181.1">C18</text>
<text x="140.9" y="184.3">330uF</text>
<text x="140.9" y="181.1">C19</text>
<text x="182.1" y="180.5">470uF</text>
<text x="193.8" y="180.7">1uF</text>
<text x="204.4" y="180.7">1uF</text>
<text x="249.9" y="180.7">SR840</text>
<text x="274.9" y="180.7">1uF</text>
<text x="288" y="180.5">1000uF</text>
<text x="399.5" y="196.4">LED7</text>
<text x="151.8" y="203.6">1.5k</text>
<text x="151.8" y="200.4">R10</text>
<text x="300" y="203.6">3.3k</text>
<text x="300" y="200.5">R12</text>
<text x="352" y="201.7">1985881</text>
<text x="352.7" y="198.6">VOUT7</text>
<text x="386.5" y="203.9">1k</text>
<text x="386.5" y="200.7">R23</text>
<text x="399.5" y="199.3">XL-1608UWC-04</text>
<text x="352.7" y="225">VOUT8</text>
<text x="386.5" y="227.1">R24</text>
<text x="399.5" y="225.8">XL-1608UWC-04</text>
<text x="399.5" y="222.8">LED8</text>
<text x="221.7" y="233.7">U3</text>
<text x="352" y="228.2">1985881</text>
<text x="386.5" y="230.4">1k</text>
<text x="73.5" y="237.2">U9</text>
<text x="221.7" y="236.9">LM2596S-12</text>
<text x="257.2" y="239.1">L6</text>
<text x="73.5" y="240.4">LM2596S-12</text>
<text x="109" y="245.9">IHLP6767GZER680M11</text>
<text x="109" y="242.7">L1</text>
<text x="257.2" y="242.4">IHLP6767GZER680M11</text>
<text x="193.6" y="249.9">C26</text>
<text x="276.4" y="249.9">C25</text>
<text x="44.5" y="256.9">680uF</text>
<text x="45.4" y="253.4">C27</text>
<text x="103.5" y="256.9">D6</text>
<text x="130" y="253.4">C28</text>
<text x="130.9" y="256.9">180uF</text>
<text x="192.6" y="253.4">680uF</text>
<text x="251.6" y="256.5">SK55L-TP</text>
<text x="251.6" y="253.4">D7</text>
<text x="277.3" y="253.4">180uF</text>
<text x="103.5" y="260.1">SK55L-TP</text>
<text x="248.1" y="297.2">U15</text>
<text x="66.4" y="304.3">U19</text>
<text x="92.9" y="305.2">C31</text>
<text x="248.1" y="300.4">AMS1117-5.0_C473812</text>
<text x="66.4" y="307.5">TPS54308DDCT</text>
<text x="92.9" y="308.3">100nF</text>
<text x="112.3" y="309.9">U5</text>
<text x="112.3" y="313.2">10uH</text>
<text x="38.9" y="323.6">511k</text>
<text x="38.9" y="320.4">R13</text>
<text x="153.6" y="323.9">R15</text>
<text x="206.1" y="322.1">C38</text>
<text x="223.8" y="322.2">C39</text>
<text x="280.2" y="323.6">100nF 10uF</text>
<text x="280.2" y="320.4">C40</text>
<text x="290.8" y="320.4">C41</text>
<text x="153.6" y="327.1">49.9</text>
<text x="206.1" y="325.3">10uF</text>
<text x="223.8" y="325.3">100nF</text>
<text x="20.9" y="334.5">C29</text>
<text x="128.5" y="334.2">22uF</text>
<text x="128.5" y="331">C32</text>
<text x="140.9" y="334.2">22uF</text>
<text x="140.9" y="331">C33</text>
<text x="20.9" y="337.7">10uF</text>
<text x="31.5" y="339.5">100nF</text>
<text x="31.5" y="336.3">C30</text>
<text x="153.6" y="339.8">R16</text>
<text x="38.9" y="346.5">105k</text>
<text x="38.9" y="343.3">R14</text>
<text x="153.6" y="343">100k</text>
<text x="241.1" y="346.7">U16</text>
<text x="241.1" y="350">AMS1117-3.3_C351785</text>
<text x="153.6" y="358.9">22.1k</text>
<text x="153.6" y="355.7">R17</text>
<text x="197.3" y="371.5">C34</text>
<text x="211.4" y="371.6">C35</text>
<text x="274.9" y="371.6">C36</text>
<text x="197.3" y="374.7">10uF</text>
<text x="211.4" y="374.7">100nF</text>
<text x="272" y="375.1">100nF</text>
<text x="287.3" y="376.5">10uF</text>
<text x="287.3" y="373.3">C37</text>
</g>
<g font-size="3.2" fill="#00f">
<text x="130" y="22.6">2</text>
<text x="134.5" y="24">VIN</text>
<text x="145.1" y="24">BOOT</text>
<text x="156.7" y="22.6">1</text>
<text x="130" y="26.1">3</text>
<text x="130" y="29.6">4</text>
<text x="134.5" y="27.5">EN</text>
<text x="150" y="27.5">PH</text>
<text x="156.7" y="29.6">5</text>
<text x="156.7" y="26.1">8</text>
<text x="350.3" y="26.1">1</text>
<text x="350.3" y="29.6">2</text>
<text x="353.8" y="27.9">1</text>
<text x="130" y="33.2">6</text>
<text x="134.5" y="31">SS</text>
<text x="134.5" y="34.6">COMP</text>
<text x="141.4" y="31">VSENSE</text>
<text x="353.8" y="31.4">2</text>
<text x="150.4" y="38.1">EP</text>
<text x="156.7" y="36.7">9</text>
<text x="350.3" y="57.9">1</text>
<text x="353.8" y="59.6">1</text>
<text x="350.3" y="61.4">2</text>
<text x="353.8" y="63.1">2</text>
<text x="350.3" y="91.4">1</text>
<text x="350.3" y="94.9">2</text>
<text x="353.8" y="93.1">1</text>
<text x="353.8" y="96.7">2</text>
<text x="84" y="110.8">1</text>
<text x="87.5" y="112.5">Vin Feedback</text>
<text x="111.1" y="110.8">4</text>
<text x="195.1" y="112.5">4</text>
<text x="218.7" y="112.5">3</text>
<text x="98.6" y="116.1">Output</text>
<text x="103.9" y="119.2">TAB</text>
<text x="110.9" y="117.8">6</text>
<text x="111.1" y="114.3">2</text>
<text x="195.1" y="116.1">5</text>
<text x="195.1" y="119.6">6</text>
<text x="198.6" y="114.3">EN</text>
<text x="198.6" y="117.8">IN</text>
<text x="209.9" y="117.8">GND</text>
<text x="213.2" y="114.3">FB</text>
<text x="218.7" y="119.6">1</text>
<text x="218.7" y="116.1">2</text>
<text x="84" y="124.9">5</text>
<text x="198.6" y="121.4">NC</text>
<text x="211.9" y="121.4">SW</text>
<text x="350.3" y="121.4">1</text>
<text x="350.3" y="124.9">2</text>
<text x="353.8" y="123.1">1</text>
<text x="87.5" y="126.6">ON#/OFF</text>
<text x="353.8" y="126.6">2</text>
<text x="350.3" y="149.6">1</text>
<text x="350.3" y="153.1">2</text>
<text x="353.8" y="151.3">1</text>
<text x="353.8" y="154.9">2</text>
<text x="64.8" y="161.9">5</text>
<text x="87.9" y="161.9">6</text>
<text x="69.3" y="163.3">VIN</text>
<text x="80.2" y="163.3">SW</text>
<text x="87.9" y="167.2">3</text>
<text x="207.6" y="163.7">5</text>
<text x="212.1" y="165.1">VIN</text>
<text x="223" y="165.1">SW</text>
<text x="230.8" y="163.7">3</text>
<text x="80.2" y="168.6">SW</text>
<text x="350.3" y="179.6">1</text>
<text x="350.3" y="183.1">2</text>
<text x="353.8" y="181.3">1</text>
<text x="353.8" y="184.9">2</text>
<text x="64.8" y="190.1">4</text>
<text x="69.3" y="191.6">VC</text>
<text x="81.5" y="189.8">FB</text>
<text x="87.9" y="188.4">2</text>
<text x="207.6" y="186.6">4</text>
<text x="212.1" y="188">VC</text>
<text x="224.4" y="188">FB</text>
<text x="230.8" y="186.6">2</text>
<text x="77" y="203.1" transform="rotate(-90 77 203.1)">1</text>
<text x="78.4" y="198.6" transform="rotate(-90 78.4 198.6)">GND</text>
<text x="221.3" y="200.4" transform="rotate(-90 221.3 200.4)">GND</text>
<text x="219.9" y="204.9" transform="rotate(-90 219.9 204.9)">1</text>
<text x="352.1" y="206">1</text>
<text x="352.1" y="209.5">2</text>
<text x="355.6" y="207.8">1</text>
<text x="355.6" y="211.3">2</text>
<text x="352.1" y="232.5">1</text>
<text x="352.1" y="236">2</text>
<text x="355.6" y="234.2">1</text>
<text x="355.6" y="237.8">2</text>
<text x="61.1" y="244.8">1</text>
<text x="88.1" y="244.8">4</text>
<text x="209.2" y="241.3">1</text>
<text x="212.7" y="243.1">Vin Feedback</text>
<text x="236.3" y="241.3">4</text>
<text x="236.3" y="244.8">2</text>
<text x="64.6" y="246.6">Vin Feedback</text>
<text x="75.6" y="250.1">Output</text>
<text x="87.9" y="251.9">6</text>
<text x="88.1" y="248.4">2</text>
<text x="223.8" y="246.6">Output</text>
<text x="229.1" y="249.8">TAB</text>
<text x="236.1" y="248.4">6</text>
<text x="80.9" y="253.3">TAB</text>
<text x="209.2" y="255.4">5</text>
<text x="212.7" y="257.2">ON#/OFF</text>
<text x="61.1" y="258.9">5</text>
<text x="64.6" y="260.7">ON#/OFF</text>
<text x="233.9" y="304.8">1</text>
<text x="52.2" y="311.9">3</text>
<text x="82.8" y="311.9">6</text>
<text x="233.9" y="308.3">2</text>
<text x="233.9" y="311.9">3</text>
<text x="237.4" y="306.6">ADJ/GND</text>
<text x="237.4" y="310.1">VOUT</text>
<text x="254.1" y="310.1">VOUT</text>
<text x="264.5" y="308.3">4</text>
<text x="52.2" y="315.4">5</text>
<text x="55.7" y="317.1">EN</text>
<text x="55.7" y="313.6">VIN</text>
<text x="72.2" y="313.6">BOOT</text>
<text x="76" y="317.1">SW</text>
<text x="82.8" y="315.4">2</text>
<text x="237.4" y="313.6">VIN</text>
<text x="77.4" y="320.7">FB</text>
<text x="82.8" y="318.9">4</text>
<text x="226.9" y="357.7">2</text>
<text x="226.9" y="354.2">1</text>
<text x="230.4" y="359.5">VOUT</text>
<text x="230.4" y="356">ADJ/GND</text>
<text x="247" y="359.5">VOUT</text>
<text x="257.5" y="357.7">4</text>
<text x="226.9" y="361.2">3</text>
<text x="230.4" y="363">VIN</text>
</g>
<g font-size="3.2">
<text x="147" y="34.6">GND</text>
<text x="156.7" y="33.2">7</text>
<text x="103.1" y="123.1">Gnd</text>
<text x="111.1" y="121.4">3</text>
<text x="236.3" y="251.9">3</text>
<text x="80.2" y="257.2">Gnd</text>
<text x="88.1" y="255.4">3</text>
<text x="228.4" y="253.6">Gnd</text>
<text x="52.2" y="318.9">1</text>
<text x="55.7" y="320.7">GND</text>
</g>
</svg>
